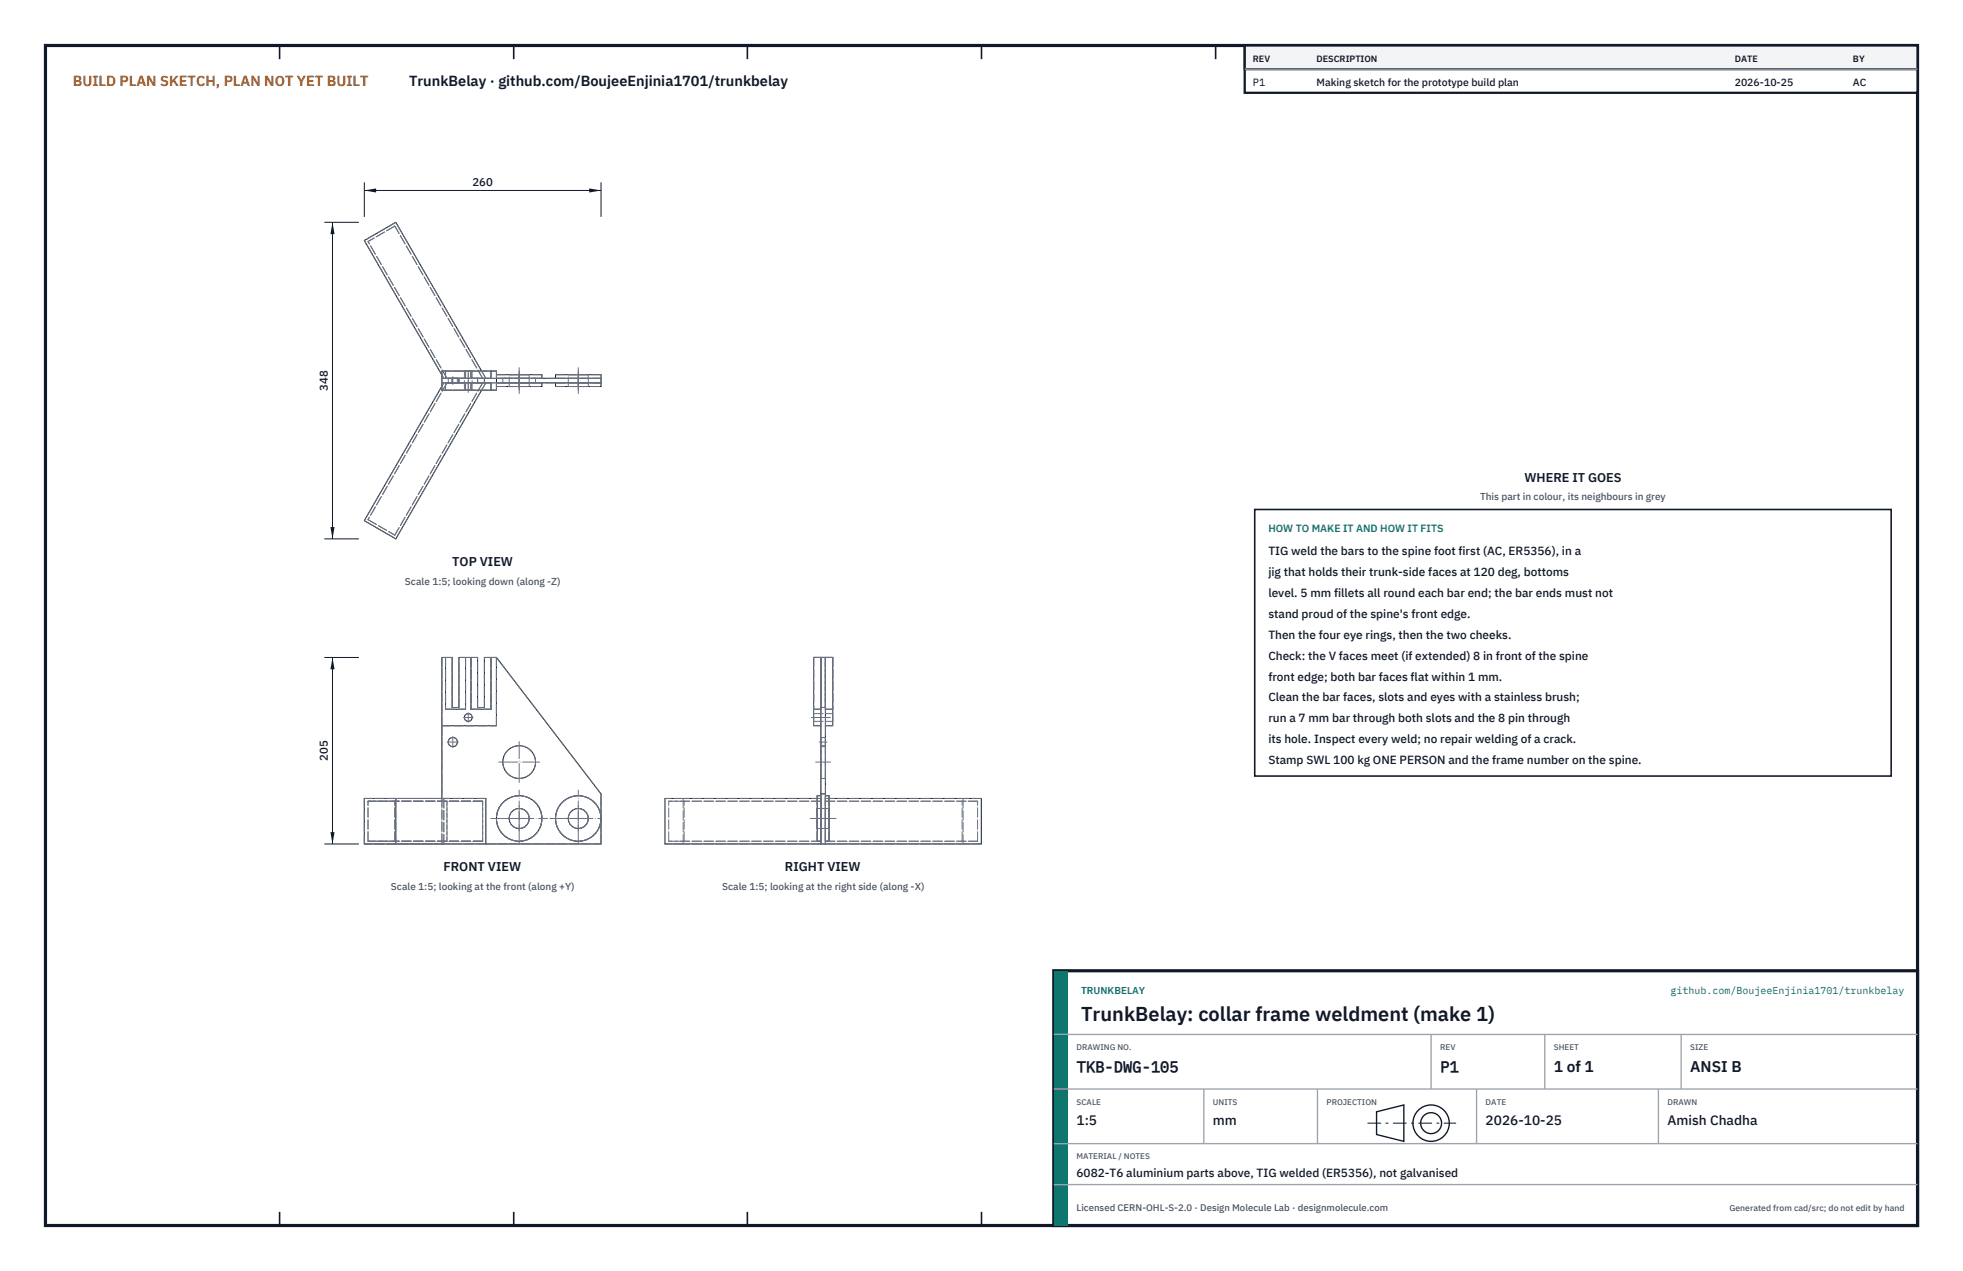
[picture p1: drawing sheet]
<svg xmlns="http://www.w3.org/2000/svg" width="432mm" height="279mm" viewBox="0 0 432 279" stroke-linecap="round" stroke-linejoin="round" font-family="sans-serif">
<path d="M10 10h411.8v259.4h-411.8z" fill="none" stroke="#111827" stroke-width=".7" stroke-linecap="butt"/>
<g fill="none" stroke="#111827" stroke-width=".35">
<path d="M61.5 10v3M113 10v3M164.4 10v3M215.9 10v3M267.4 10v3M318.9 10v3M370.3 10v3M61.5 266.4v3M113 266.4v3M164.4 266.4v3M215.9 266.4v3M267.4 266.4v3"/>
<path d="M318.9 266.4v3M370.3 266.4v3"/>
</g>
<g fill="none" stroke="#111727" stroke-width=".22">
<path d="M97.2 81.6h12v4.2h-12zM97.2 84.9l-17.1 29.6 7 4 18.8-32.7M98 81.6v1.6h4.4v-1.6M98 85.8v-1.6h4.4v1.6M99.5 83.2v1M101 83.2v1M103.6 81.6v1.6h4.4v-1.6M103.6 85.8v-1.6h4.4v1.6M105.1 83.2v1M105.9 81.6l-18.8-32.7-7 4 17.1 29.5M106.6 83.2v1M109.2 83.2h23"/>
<path d="M109.2 84.2h23M109.2 82.4h10v.8M119.2 84.2v.8h-10M122.2 83.2v-.8h10v2.6h-10v-.8M98 144.5v11.4h4.4v-11.4M103.6 144.5v11.4h4.4v-11.4M109.2 144.5l23 30v11h-52.1v-10h26.8v10M109.2 144.5h-2.6v11h-1.5v-11h-4.1v11h-1.5v-11h-2.3v31M109.2 144.5v15h-12M180.6 159.5h-1.6v-15h4.2v15h-1.6M180.6 144.5v41M181.6 144.5v41"/>
<path d="M87.1 175.5v10M179.8 175.5h-33.5v10h69.6v-10h-33.5M180.6 174.5h1M180.6 174.9h-.8v10h.8M181.6 174.9h.8v10h-.8"/>
<circle cx="103" cy="157.7" r=".86"/>
<circle cx="99.6" cy="163.1" r="1.01"/>
<circle cx="114.2" cy="167.5" r="3.6"/>
<circle cx="114.2" cy="179.9" r="2.2"/>
<circle cx="114.2" cy="179.9" r="5"/>
<circle cx="127.2" cy="179.9" r="2.2"/>
<circle cx="127.2" cy="179.9" r="5"/>
</g>
<g fill="none" stroke="#6a7180" stroke-width=".22" stroke-dasharray="2.1 .5">
<path d="M86.8 49.7l-5.8 3.4M87.1 48.9l-7 4M97.2 83.2h.4M97.2 84.2h.4M97.2 84.2v-1M97.2 85.8v-1.6M97.2 83.2v-1.6M97.2 81.6h12M97.2 83.2h12M97.2 85.8h12M97.2 84.2h12M97.6 83.2l-17.5-30.3"/>
<path d="M97.6 84.2l-17.5 30.3M97.6 84.2l-.4 .7M97.6 83.2l-.4-.8M98 85.8v-1.6M98 84.2h4.4M98 83.2h4.4M98 83.2v-1.6M98.3 84.2l-17.3 30M98.3 83.2l-17.3-30.1M98.6 84.2h1M98.6 83.2h1M98.6 84.2v-1"/>
<path d="M99.5 84.2v-1M99.6 84.2h1M99.6 83.2h1M100.6 84.2h-2M100.6 83.2h-2M100.6 84.2v-1M101 84.2v-1M102.2 81.6h.8M102.2 85.8h.8M102.2 85.8v-4.2M102.4 85.8v-1.6M102.4 83.2v-1.6"/>
<path d="M103 81.6h.9M103 85.8v-4.2M103 85.8h.9M103.6 85.8v-1.6M103.6 84.2h4.4M103.6 83.2v-1.6M103.6 83.2h4.4M103.9 81.6h-1.7M103.9 85.8h-1.7M103.9 85.8v-4.2M105.1 84.2v-1M106.2 84.2h-7.9"/>
<path d="M106.2 84.2l-19.4 33.4M106.2 83.2h-7.9M106.2 83.2l-19.4-33.5M106.6 84.2v-1M106.9 83.2l-19.8-34.3M106.9 83.2h25.3M106.9 84.2h25.3M106.9 84.2l-19.8 34.3M106.9 84.2l-1 1.6M106.9 84.2h-9.3M106.9 83.2l-1-1.6M106.9 83.2h-9.3"/>
<path d="M108 85.8v-1.6M108 83.2v-1.6M109.2 83.2v-1.6M109.2 85.8v-1.6M109.2 84.2h5M109.2 85h5M109.2 83.2h5M109.2 84.2v.8M109.2 83.2v-.8M110.6 84.2h3.6M110.6 83.2h3.6M110.6 84.2v-1"/>
<path d="M112 85h2.2M112 82.4h2.2M112 85v-2.6M114.2 84.2h3.6M114.2 84.2h5M114.2 85h5M114.2 85h2.2M114.2 82.4h2.2M114.2 84.2v-1.8M114.2 84.2h2.2M114.2 84.2v.8M114.2 83.2h5"/>
<path d="M114.2 83.2h3.6M116.4 85h-4.4M116.4 82.4h-4.4M116.4 84.2h-2.2M116.4 85v-.8M116.4 84.2v-1.8M117.8 84.2h-7.2M117.8 83.2h-7.2M117.8 84.2v-1M119.2 84.2h-10M119.2 82.4h-10M119.2 83.2h-10"/>
<path d="M122.2 84.2h5M122.2 85h5M122.2 83.2h5M125 85h2.2M125 82.4h2.2M125 85v-2.6M127.2 84.2h5M127.2 85h5M127.2 85h2.2M127.2 82.4h2.2M127.2 84.2v-1.8M127.2 84.2h2.2"/>
<path d="M127.2 84.2v.8M127.2 83.2h5M129.4 85h-4.4M129.4 82.4h-4.4M129.4 84.2h-2.2M129.4 85v-.8M129.4 84.2v-1.8M132.2 83.2v1M132.2 84.2h-10M132.2 82.4h-10M132.2 83.2h-10M80.1 114.5l7 4"/>
<path d="M81 114.2l5.8 3.4M97.2 159.5v26M97.2 159.5v-15M97.2 159.5h12M97.2 144.5h.8M98 155.9h4.4M98 144.5v11.4M99.5 155.5v-11M99.5 144.5h-1.5M101 155.5h-1.5M101 155.5v-11M102.4 144.5h1.2"/>
<path d="M102.4 144.5h-1.4M102.4 144.5v11.4M103.6 155.9h4.4M103.6 144.5v11.4M105.1 144.5h-1.5M105.1 155.5v-11M106.6 155.5h-1.5M106.6 155.5v-11M108 144.5h1.2M108 144.5h-1.4M108 144.5v11.4M109.2 159.5v-15"/>
<path d="M179 159.5h1.6M179 159.5v-15M179 144.5h4.2M179 144.5h1.6M179 144.5v11.4M179 155.9h1.6M179 156.9h4.2M179 156.9v1.7M179 158.6v-1.7M179 158.6h4.2M180.6 159.5v26M180.6 144.5h1"/>
<path d="M180.6 159.5v-15M180.6 144.5v11.4M180.6 155.5v-11M180.6 155.5h1M181.6 159.5v26M181.6 159.5h1.6M181.6 159.5v-15M181.6 144.5h1.6M181.6 144.5v11.4M181.6 155.9h1.6M181.6 155.5v-11M183.2 159.5v-15"/>
<path d="M183.2 144.5v11.4M183.2 156.9v1.7M183.2 158.6v-1.7M81 176.1h5.8M86.8 176.1h-5.8M87.1 175.5h-7M97.2 175.5v10M97.6 175.5h-17.5M97.6 175.5v10M98.3 176.1h-17.3M98.3 176.1v8.8M106.2 176.1h-7.9"/>
<path d="M106.2 176.1h-19.4M106.2 176.1v8.8M106.9 175.5h-9.3M106.9 175.5h-19.8M106.9 175.5v10M114.2 177.7a2.2 2.2 0 0 1 2.2 2.2 2.2 2.2 0 0 1-2.2 2.2M127.2 177.7a2.2 2.2 0 0 1 2.2 2.2 2.2 2.2 0 0 1-2.2 2.2M127.2 174.9a5 5 0 0 1 5 5M132.2 174.5l-23-30M132.2 179.9a5 5 0 0 0-5-5 5 5 0 0 0-5 5 5 5 0 0 0 5 5M132.2 179.9a5 5 0 0 1-5 5 5 5 0 0 1-5-5 5 5 0 0 1 5-5M132.2 179.9v-5.4"/>
<path d="M150.3 175.5h-4M150.5 176.1h-3.4M179.8 174.9v10M179.8 177.7v4.4M179.8 177.7h.8M180.6 175.5h-30.3M180.6 175.5h-.8M180.6 162.1v2M180.6 164.1v-2M180.6 163.9v7.2M180.6 171.1v-7.2M180.6 174.9v10"/>
<path d="M180.6 179.9v-5M180.6 177.7h1.8M180.6 177.7v4.4M180.6 163.9h1M180.6 162.1h1M180.6 176.1h-33.5M180.6 176.1h-30.1M180.6 174.9h-.8M180.6 171.1h1M180.6 164.1h1M181.6 179.9v5M181.6 174.9v5"/>
<path d="M181.6 174.9h.8M181.6 174.9v10M181.6 163.9v7.2M181.6 171.1v-7.2M181.6 162.1v2M181.6 164.1v-2M181.6 175.5h.8M181.6 175.5v10M181.6 175.5h30.3M181.6 176.1v8.8M181.6 176.1h33.4M181.6 176.1h30"/>
<path d="M182.4 177.7v4.4M182.4 174.9v10M215 176.1h-3.4M215.9 175.5h-4M80.1 185.5v-10M81 184.9v-8.8M81 184.9h5.8M86.8 184.9v-8.8M86.8 184.9h-5.8M87.1 185.5h-7M87.1 185.5v-10M97.2 185.5h.4"/>
<path d="M97.6 185.5h-17.5M97.6 185.5v-10M98.3 184.9v-8.8M98.3 184.9h-17.3M106.2 184.9h-7.9M106.2 184.9v-8.8M106.2 184.9h-19.4M106.9 185.5h-19.8M106.9 185.5h25.3M127.2 184.9a5 5 0 0 0 5-5M132.2 185.5v-5.6M147.1 184.9v-8.8"/>
<path d="M150.3 185.5h-4M150.3 185.5v-10M150.5 184.9v-8.8M150.5 184.9h-3.4M179.8 182.1v-4.4M179.8 184.9v-10M180.6 185.5h-30.3M180.6 185.5h1M180.6 185.5v-10M180.6 184.9v-10M180.6 184.9v-5M180.6 182.1h-.8"/>
<path d="M180.6 184.9h-.8M180.6 184.9v-8.8M180.6 184.9h-33.5M180.6 184.9h-30.1M180.6 182.1h1.8M181.6 185.5h30.3M181.6 184.9v-10M181.6 184.9h33.4M181.6 184.9h30M181.6 184.9h.8M182.4 182.1v-4.4M182.4 184.9v-10"/>
<path d="M211.6 184.9v-8.8M211.9 185.5v-10M215 184.9v-8.8M215 184.9h-3.4M215.9 185.5h-4"/>
<circle cx="103" cy="157.7" r=".86"/>
<circle cx="99.6" cy="163.1" r="1.01"/>
<circle cx="114.2" cy="167.5" r="3.6"/>
<circle cx="114.2" cy="179.9" r="2.2"/>
<circle cx="114.2" cy="179.9" r="5"/>
<circle cx="127.2" cy="179.9" r="2.2"/>
<circle cx="127.2" cy="179.9" r="5"/>
</g>
<g fill="none" stroke="#6a7180" stroke-width=".22" stroke-dasharray="4.2 .5 0 .5">
<path d="M99.6 84.5v-1.7M103 86.3v-5.2M114.2 85.8v-4.3M114.2 85.3v-3.3M114.2 84.7v-3.9M114.2 82.6v3.9M127.2 85.8v-4.3M127.2 84.7v-3.9M127.2 82.6v3.9M101.9 157.7h2.2M103 158.8v-2.1M178.5 157.7h5.2"/>
<path d="M98.4 163.1h2.5M99.6 164.4v-2.5M108 179.9h12.5M109.7 167.5h9M111.5 179.9h5.5M114.2 172v-9M121 179.9h11.2M124.5 179.9h5.5M178.9 179.9h4.3M179.4 167.5h3.3M180 179.9h3.9M180.2 163.1h1.7"/>
<path d="M182.1 179.9h-3.9M114.2 185.5v-11.8M114.2 182.7v-5.5M127.2 185.5v-11.8M127.2 182.7v-5.5"/>
</g>
<path d="M80.1 40.1v7.6M80.1 41.9h52.1M132.2 40.1v7.6" fill="none" stroke="#111827" stroke-width=".22"/>
<path d="M80.1 41.9l2.6-.5v.9zM129.6 41.4v.9l2.6-.4z" fill="#111827"/>
<path d="M71.3 48.9h7.6M73.1 48.9v69.6M71.3 118.5h7.6" fill="none" stroke="#111827" stroke-width=".22"/>
<path d="M73.1 48.9l-.4 2.6h.9zM72.7 115.9h.9l-.5 2.6z" fill="#111827"/>
<path d="M71.3 144.5h7.6M73.1 144.5v41M71.3 185.5h7.6" fill="none" stroke="#111827" stroke-width=".22"/>
<path d="M73.1 144.5l-.4 2.6h.9zM72.7 182.9h.9l-.5 2.6z" fill="#111827"/>
<path d="M276 112h140v58.6h-140z" fill="#fff" stroke="#111827" stroke-width=".35"/>
<path d="M273.8 10h148v10.4h-148z" fill="#fff" stroke="#111827" stroke-width=".5"/>
<path d="M273.8 10h148v5.2h-148z" fill="#f3f4f6" stroke="#111827" stroke-width=".5"/>
<path d="M273.8 15.2h148" fill="none" stroke="#9ca3af" stroke-width=".3"/>
<path d="M231.8 213.4h190v56h-190z" fill="#fff" stroke="#111827" stroke-width=".7" stroke-linecap="butt"/>
<path d="M231.8 213.4h3v56h-3z" fill="#0f766e"/>
<path d="M231.8 227.4h190M231.8 239.4h190M264.8 239.4v12M289.8 239.4v12M314.8 227.4v12M324.8 239.4v12M339.8 227.4v12M364.8 239.4v12M369.8 227.4v12M231.8 251.4h190M231.8 260.4h190" fill="none" stroke="#9ca3af" stroke-width=".3"/>
<g fill="none" stroke="#111827" stroke-width=".3">
<path d="M302.8 244.4l6-1.5v8l-6-1.5z"/>
<circle cx="314.8" cy="246.9" r="4"/>
<circle cx="314.8" cy="246.9" r="2.3"/>
</g>
<path d="M300.8 246.9h19.5" fill="none" stroke="#111827" stroke-width=".22" stroke-dasharray="3 1 .6 1" stroke-linecap="butt"/>
<text font-size="4.4" fill="#111827" x="237.8" y="224.4">TrunkBelay: collar frame weldment (make 1)</text>
<g font-size="3.4" fill="#111827">
<text x="236.8" y="235.6">TKB-DWG-105</text>
<text x="316.8" y="235.6">P1</text>
<text x="341.8" y="235.6">1 of 1</text>
<text x="371.8" y="235.6">ANSI B</text>
</g>
<text font-size="3.2" fill="#b45309" x="16" y="19">BUILD PLAN SKETCH, PLAN NOT YET BUILT</text>
<text font-size="3.2" fill="#111827" x="90" y="19">TrunkBelay · github.com/BoujeeEnjinia1701/trunkbelay</text>
<g font-size="3" fill="#111827">
<text x="236.8" y="247.2">1:5</text>
<text x="266.8" y="247.2">mm</text>
<text x="326.8" y="247.2">2026-10-25</text>
<text x="366.8" y="247.2">Amish Chadha</text>
</g>
<g font-size="2.8" fill="#111827">
<text x="335.3" y="106">WHERE IT GOES</text>
<text x="99.5" y="124.5">TOP VIEW</text>
<text x="97.6" y="191.6">FRONT VIEW</text>
<text x="172.7" y="191.6">RIGHT VIEW</text>
</g>
<g font-size="2.6" fill="#111827">
<text x="279" y="122">TIG weld the bars to the spine foot first (AC, ER5356), in a</text>
<text x="279" y="126.6">jig that holds their trunk-side faces at 120 deg, bottoms</text>
<text x="279" y="131.2">level. 5 mm fillets all round each bar end; the bar ends must not</text>
<text x="279" y="135.8">stand proud of the spine's front edge.</text>
<text x="279" y="140.4">Then the four eye rings, then the two cheeks.</text>
<text x="279" y="145">Check: the V faces meet (if extended) 8 in front of the spine</text>
<text x="279" y="149.6">front edge; both bar faces flat within 1 mm.</text>
<text x="279" y="154.2">Clean the bar faces, slots and eyes with a stainless brush;</text>
<text x="279" y="158.8">run a 7 mm bar through both slots and the 8 pin through</text>
<text x="279" y="163.4">its hole. Inspect every weld; no repair welding of a crack.</text>
<text x="279" y="168">Stamp SWL 100 kg ONE PERSON and the frame number on the spine.</text>
<text x="236.8" y="258.8">6082-T6 aluminium parts above, TIG welded (ER5356), not galvanised</text>
</g>
<g font-size="2.5" fill="#111827">
<text x="103.9" y="40.9">260</text>
<text x="72.1" y="85.9" transform="rotate(-90 72.1 85.9)">348</text>
<text x="72.1" y="167.3" transform="rotate(-90 72.1 167.3)">205</text>
</g>
<g font-size="2.3" fill="#111827">
<text x="275.6" y="18.8">P1</text>
<text x="289.6" y="18.8">Making sketch for the prototype build plan</text>
<text x="381.6" y="18.8">2026-10-25</text>
<text x="407.6" y="18.8">AC</text>
</g>
<text font-size="2.3" fill="#0f766e" x="279" y="117">HOW TO MAKE IT AND HOW IT FITS</text>
<g font-size="2.2" fill="#4b5563">
<text x="325.6" y="110">This part in colour, its neighbours in grey</text>
<text x="89.1" y="128.5">Scale 1:5; looking down (along -Z)</text>
<text x="86" y="195.6">Scale 1:5; looking at the front (along +Y)</text>
<text x="158.8" y="195.6">Scale 1:5; looking at the right side (along -X)</text>
</g>
<g font-size="2.2" fill="#0f766e">
<text x="237.8" y="218.4">TRUNKBELAY</text>
<text x="367.4" y="218.4">github.com/BoujeeEnjinia1701/trunkbelay</text>
</g>
<text font-size="2.1" fill="#4b5563" x="236.8" y="266.2">Licensed CERN-OHL-S-2.0 · Design Molecule Lab · designmolecule.com</text>
<g font-size="2" fill="#111827">
<text x="275.6" y="13.6">REV</text>
<text x="289.6" y="13.6">DESCRIPTION</text>
<text x="381.6" y="13.6">DATE</text>
<text x="407.6" y="13.6">BY</text>
</g>
<text font-size="1.9" fill="#4b5563" x="380.4" y="266.2">Generated from cad/src; do not edit by hand</text>
<g font-size="1.8" fill="#4b5563">
<text x="236.8" y="230.8">DRAWING NO.</text>
<text x="316.8" y="230.8">REV</text>
<text x="341.8" y="230.8">SHEET</text>
<text x="371.8" y="230.8">SIZE</text>
<text x="236.8" y="242.8">SCALE</text>
<text x="266.8" y="242.8">UNITS</text>
<text x="291.8" y="242.8">PROJECTION</text>
<text x="326.8" y="242.8">DATE</text>
<text x="366.8" y="242.8">DRAWN</text>
<text x="236.8" y="254.8">MATERIAL / NOTES</text>
</g>
</svg>
